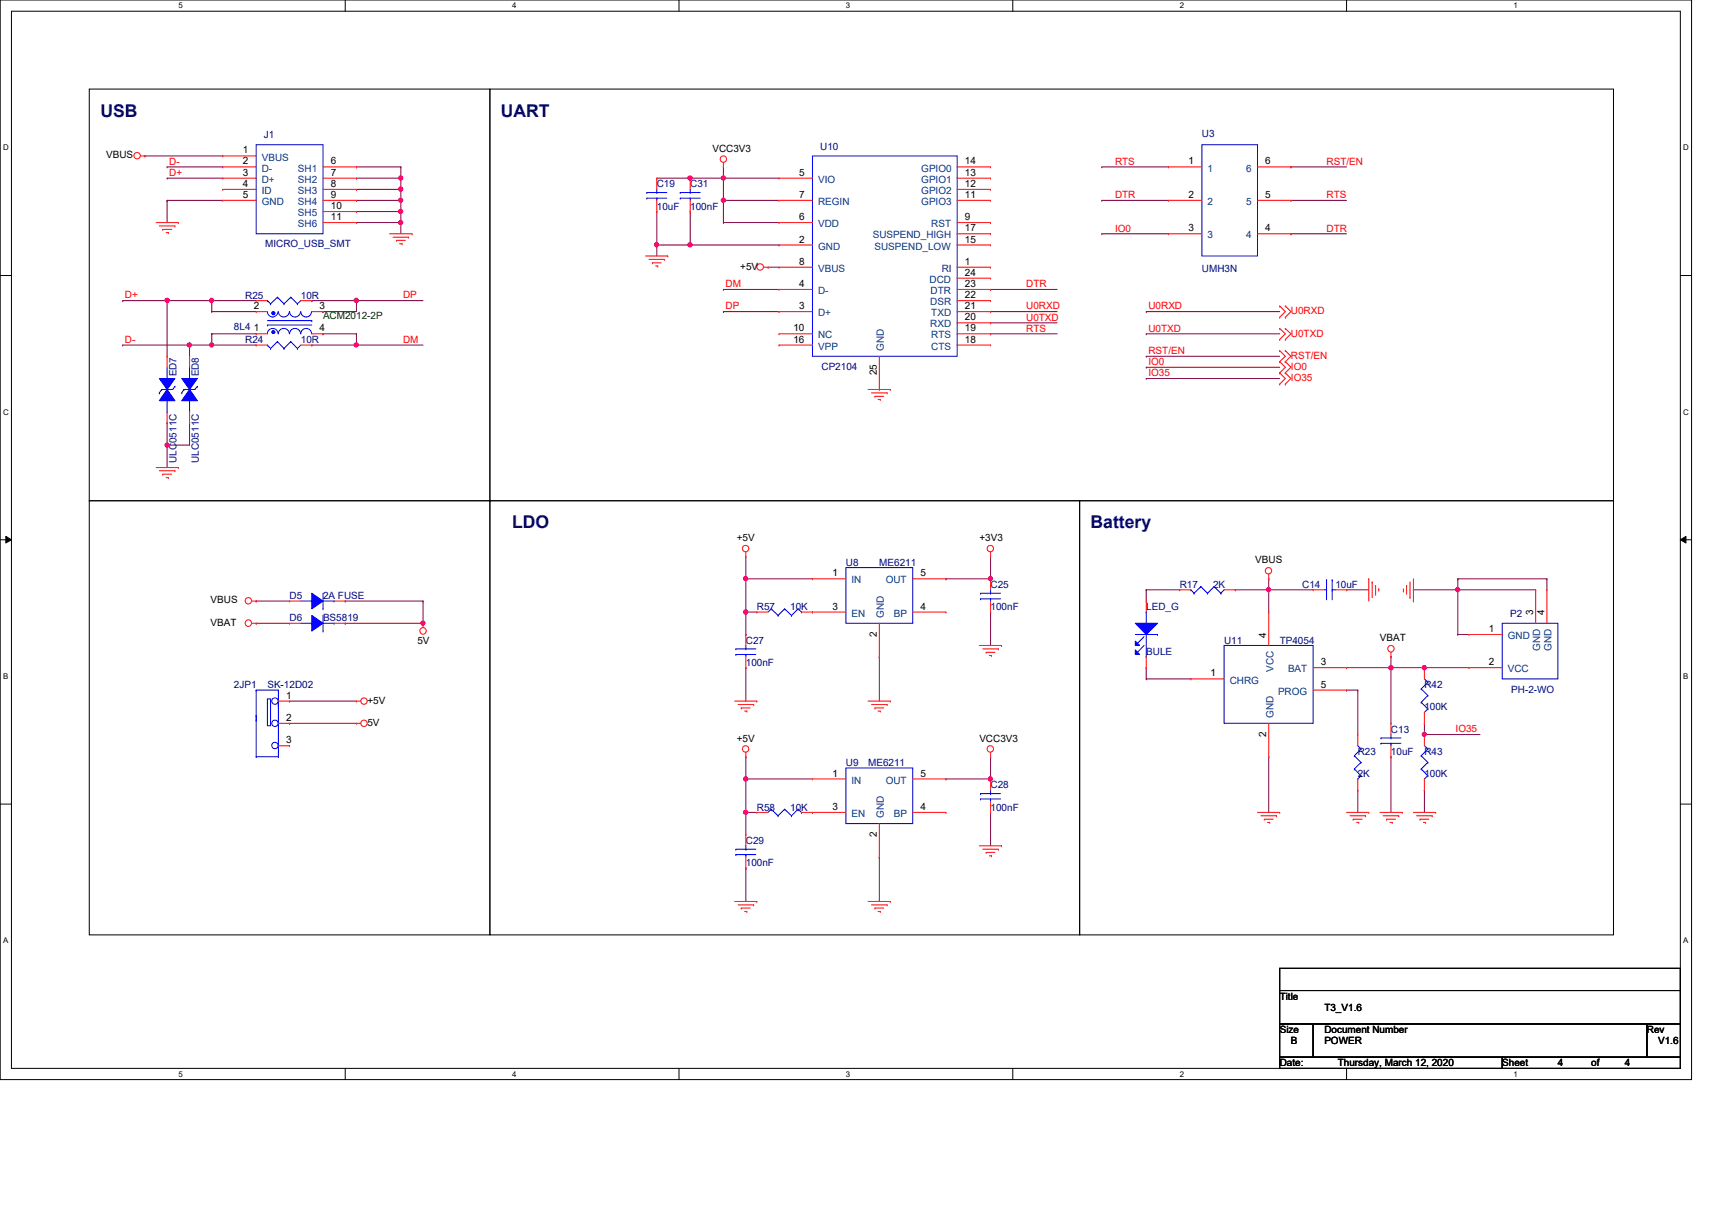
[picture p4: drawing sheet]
<svg xmlns="http://www.w3.org/2000/svg" width="297mm" height="210mm" viewBox="0 0 297 210" stroke-linecap="round" stroke-linejoin="round" font-family="sans-serif">
<path d="M0 0h293.5v187.3h-293.5zM2 1.9h289.5v183.4h-289.5z" fill="none" stroke="#000" stroke-width=".17"/>
<g fill="#fff">
<path d="M30.9 .2h.8v1.5h-.8z"/>
<path d="M30.9 185.5h.8v1.6h-.8z"/>
</g>
<path d="M59.9 0v1.9M59.9 185.3v2" fill="none" stroke="#000" stroke-width=".17"/>
<g fill="#fff">
<path d="M88.9 .2h.7v1.5h-.7z"/>
<path d="M88.9 185.5h.7v1.6h-.7z"/>
</g>
<path d="M117.8 0v1.9M117.8 185.3v2" fill="none" stroke="#000" stroke-width=".17"/>
<g fill="#fff">
<path d="M146.8 .2h.7v1.5h-.7z"/>
<path d="M146.8 185.5h.7v1.6h-.7z"/>
</g>
<path d="M175.7 0v1.9M175.7 185.3v2" fill="none" stroke="#000" stroke-width=".17"/>
<g fill="#fff">
<path d="M204.7 .2h.7v1.5h-.7z"/>
<path d="M204.7 185.5h.7v1.6h-.7z"/>
</g>
<path d="M233.6 0v1.9M233.6 185.3v2" fill="none" stroke="#000" stroke-width=".17"/>
<g fill="#fff">
<path d="M262.6 .2h.8v1.5h-.8z"/>
<path d="M262.6 185.5h.8v1.6h-.8z"/>
<path d="M.5 24.8h1v1.6h-1z"/>
<path d="M292.1 24.8h.9v1.6h-.9z"/>
<path d="M.5 70.7h1v1.5h-1z"/>
<path d="M292.1 70.7h.9v1.5h-.9z"/>
</g>
<path d="M0 47.8h2M291.5 47.8h2" fill="none" stroke="#000" stroke-width=".17"/>
<g fill="#fff">
<path d="M.5 116.5h.9v1.6h-.9z"/>
<path d="M292.1 116.5h.8v1.6h-.8z"/>
</g>
<path d="M0 93.6h2M1 93l1 .6-1 .6zM291.5 93.6l1-.6v1.2zM291.5 93.6h2" fill="none" stroke="#000" stroke-width=".17"/>
<path d="M1 93l1 .6-1 .6zM291.5 93.6l1-.6v1.2z" fill="#000"/>
<g fill="#fff">
<path d="M.5 162.4h.9v1.5h-.9z"/>
<path d="M292.1 162.4h.8v1.5h-.8z"/>
</g>
<path d="M15.5 15.5h69.5v71.4h-69.5zM85 15.5h194.9v71.4h-194.9zM15.5 86.9h69.5v75.3h-69.5zM85 86.9h102.3v75.3h-102.3zM187.3 86.9h92.6v75.3h-92.6zM0 139.5h2M291.5 139.5h2" fill="none" stroke="#000" stroke-width=".17"/>
<path d="M61.8 29h.1M61.8 30.9h.1M61.8 29h7.8M61.8 30.9h7.8M69.6 30.9h.1M69.6 30.9v2" fill="none" stroke="#7f003f" stroke-width=".17"/>
<circle cx="69.5" cy="30.9" r=".37" fill="#f0f"/>
<circle cx="69.5" cy="30.9" r=".37" fill="none" stroke="#f0f" stroke-width=".17"/>
<path d="M61.8 32.9h.1M61.8 32.9h7.8M69.6 32.9h.1M69.6 32.9v1.9" fill="none" stroke="#7f003f" stroke-width=".17"/>
<circle cx="69.5" cy="32.8" r=".38" fill="#f0f"/>
<circle cx="69.5" cy="32.8" r=".38" fill="none" stroke="#f0f" stroke-width=".17"/>
<path d="M61.8 34.8h.1M61.8 34.8h7.8M69.6 38.6h.1M69.6 38.6v2" fill="none" stroke="#7f003f" stroke-width=".17"/>
<circle cx="69.5" cy="38.6" r=".38" fill="#f0f"/>
<circle cx="69.5" cy="38.6" r=".38" fill="none" stroke="#f0f" stroke-width=".17"/>
<path d="M61.8 36.7h.1M61.8 36.7h7.8" fill="none" stroke="#7f003f" stroke-width=".17"/>
<circle cx="69.5" cy="36.7" r=".37" fill="#f0f"/>
<circle cx="69.5" cy="36.7" r=".37" fill="none" stroke="#f0f" stroke-width=".17"/>
<g fill="none" stroke="#7f003f" stroke-width=".17">
<path d="M29 34.8h.1M29 30.9h.1M29 29h.1M29 34.8h9.6M29 34.8v3.8M29 30.9h9.6M29 29h9.6M61.8 38.6h.1M61.8 38.6h7.8M171.9 96.5v3.9M164.1 100.4h.1M164.1 100.4h7.8"/>
<path d="M171.9 106.2h.1M171.9 100.4h.1M171.9 106.2v5.8"/>
</g>
<circle cx="171.8" cy="100.4" r=".38" fill="#f0f"/>
<circle cx="171.8" cy="100.4" r=".38" fill="none" stroke="#f0f" stroke-width=".17"/>
<path d="M36.7 52.2h.1M36.7 52.2h7.7M198.9 61.8h.1M198.9 63.7h.1M198.9 61.8h23.1M198.9 63.7h23.1M44.4 104.3h.1M44.4 104.3h5.8M59.9 104.3h.1M59.9 104.3h13.5M152.6 113.9h.1M152.6 113.9v7.7" fill="none" stroke="#7f003f" stroke-width=".17"/>
<circle cx="36.7" cy="52.1" r=".38" fill="#f0f"/>
<circle cx="36.7" cy="52.1" r=".38" fill="none" stroke="#f0f" stroke-width=".17"/>
<path d="M61.8 59.9h.1M61.8 59.9h11.6" fill="none" stroke="#7f003f" stroke-width=".17"/>
<circle cx="61.8" cy="59.8" r=".37" fill="#f0f"/>
<circle cx="61.8" cy="59.8" r=".37" fill="none" stroke="#f0f" stroke-width=".17"/>
<path d="M61.8 52.2h.1M61.8 52.2h11.6" fill="none" stroke="#7f003f" stroke-width=".17"/>
<circle cx="61.8" cy="52.1" r=".38" fill="#f0f"/>
<circle cx="61.8" cy="52.1" r=".38" fill="none" stroke="#f0f" stroke-width=".17"/>
<g fill="none" stroke="#7f003f" stroke-width=".17">
<path d="M36.7 54.1h.1M36.7 57.9h.1M36.7 59.9h.1M36.7 54.1h7.7M36.7 57.9h7.7M36.7 59.9h7.7M54.1 52.2h.1M54.1 52.2h7.7M56 54.1h.1M56 57.9h.1M56 57.9h5.8M61.8 52.2h.1"/>
<path d="M61.8 57.9h.1M61.8 52.2v1.9h-5.8M61.8 57.9v2"/>
</g>
<circle cx="36.7" cy="59.8" r=".37" fill="#f0f"/>
<circle cx="36.7" cy="59.8" r=".37" fill="none" stroke="#f0f" stroke-width=".17"/>
<path d="M29 52.2h.1M29 52.2h7.7M36.7 52.2h.1M36.7 52.2v1.9M54.1 59.9h.1M54.1 59.9h7.7" fill="none" stroke="#7f003f" stroke-width=".17"/>
<circle cx="29" cy="52.1" r=".38" fill="#f0f"/>
<circle cx="29" cy="52.1" r=".38" fill="none" stroke="#f0f" stroke-width=".17"/>
<path d="M32.9 59.9h.1M36.7 57.9h.1M36.7 57.9v2h-3.8" fill="none" stroke="#7f003f" stroke-width=".17"/>
<circle cx="32.9" cy="59.8" r=".37" fill="#f0f"/>
<circle cx="32.9" cy="59.8" r=".37" fill="none" stroke="#f0f" stroke-width=".17"/>
<g fill="none" stroke="#7f003f" stroke-width=".17">
<path d="M21.3 59.9h.1M21.3 52.2h.1M21.3 59.9h11.6M21.3 52.2h7.7M29 52.2h.1M29 52.2v9.6M32.9 59.9h.1M32.9 59.9v1.9M29 73.4h.1M29 77.2h.1M29 73.4v3.8M32.9 73.4h.1"/>
<path d="M32.9 73.4v3.8h-3.9"/>
</g>
<circle cx="29" cy="77.2" r=".38" fill="#f0f"/>
<circle cx="29" cy="77.2" r=".38" fill="none" stroke="#f0f" stroke-width=".17"/>
<path d="M119.8 42.5h.1M119.8 42.5h15.4M133.3 46.4h.1M133.3 46.4h1.9M171.9 54.1h.1M171.9 54.1h11.5M29 77.2h.1M29 77.2v3.9" fill="none" stroke="#7f003f" stroke-width=".17"/>
<circle cx="119.7" cy="42.5" r=".38" fill="#f0f"/>
<circle cx="119.7" cy="42.5" r=".38" fill="none" stroke="#f0f" stroke-width=".17"/>
<g fill="none" stroke="#7f003f" stroke-width=".17">
<path d="M125.5 29h.1M125.5 38.6h.1M125.5 34.8h.1M125.5 29v1.9M125.5 38.6h9.7M125.5 34.8h9.7M125.5 50.2h.1M125.5 54.1h.1M125.5 50.2h9.7M125.5 54.1h9.7M171.9 56h.1M171.9 50.2h.1"/>
<path d="M171.9 57.9h.1M171.9 50.2h11.5M171.9 56h11.5M171.9 57.9h11.5"/>
</g>
<circle cx="125.5" cy="34.7" r=".37" fill="#f0f"/>
<circle cx="125.5" cy="34.7" r=".37" fill="none" stroke="#f0f" stroke-width=".17"/>
<path d="M125.5 34.8h.1M125.5 30.9h.1M125.5 30.9v7.7M125.5 30.9h9.7" fill="none" stroke="#7f003f" stroke-width=".17"/>
<circle cx="125.5" cy="30.9" r=".37" fill="#f0f"/>
<circle cx="125.5" cy="30.9" r=".37" fill="none" stroke="#f0f" stroke-width=".17"/>
<path d="M119.8 30.9h.1M119.8 30.9h5.7" fill="none" stroke="#7f003f" stroke-width=".17"/>
<circle cx="119.7" cy="30.9" r=".37" fill="#f0f"/>
<circle cx="119.7" cy="30.9" r=".37" fill="none" stroke="#f0f" stroke-width=".17"/>
<path d="M114 36.7h.1M114 36.7v5.8M119.8 36.7h.1M119.8 36.7v5.8h-5.8M114 42.5h.1" fill="none" stroke="#7f003f" stroke-width=".17"/>
<circle cx="113.9" cy="42.5" r=".38" fill="#f0f"/>
<circle cx="113.9" cy="42.5" r=".38" fill="none" stroke="#f0f" stroke-width=".17"/>
<g fill="none" stroke="#7f003f" stroke-width=".17">
<path d="M69.6 36.7h.1M69.6 34.8h.1M69.6 34.8v3.8M114 30.9h.1M114 30.9h5.8M191.2 34.8h.1M191.2 29h.1M191.2 34.8h11.5M191.2 29h11.5M224 34.8h.1M224 29h.1M224 34.8h9.6"/>
<path d="M224 29h9.6M114 42.5h.1M114 42.5v1.9M191.2 40.6h.1M191.2 40.6h11.5M198.9 57.9h.1M198.9 54.1h.1M198.9 57.9h23.1M198.9 54.1h23.1M224 40.6h.1M224 40.6h9.6"/>
</g>
<circle cx="69.5" cy="34.7" r=".37" fill="#f0f"/>
<circle cx="69.5" cy="34.7" r=".37" fill="none" stroke="#f0f" stroke-width=".17"/>
<path d="M25.1 27.1h.1M25.1 27.1h13.5M69.6 29h.1M69.6 29v1.9M247.1 125.5h.1M247.1 127.4h.1M247.1 125.5v1.9M247.1 127.4h9.7" fill="none" stroke="#7f003f" stroke-width=".17"/>
<circle cx="247.1" cy="127.4" r=".37" fill="#f0f"/>
<circle cx="247.1" cy="127.4" r=".37" fill="none" stroke="#f0f" stroke-width=".17"/>
<path d="M129.4 100.4h.1M129.4 106.2h.1M129.4 100.4h11.6M129.4 106.2h1.9M129.4 100.4v5.8M247.1 137.1h.1M247.1 137.1v3.8" fill="none" stroke="#7f003f" stroke-width=".17"/>
<circle cx="129.4" cy="106.2" r=".38" fill="#f0f"/>
<circle cx="129.4" cy="106.2" r=".38" fill="none" stroke="#f0f" stroke-width=".17"/>
<circle cx="129.4" cy="100.4" r=".38" fill="#f0f"/>
<circle cx="129.4" cy="100.4" r=".38" fill="none" stroke="#f0f" stroke-width=".17"/>
<path d="M198.9 65.7h.1M198.9 65.7h23.1M252.9 102.3h.1M252.9 100.4h.1M252.9 110.1h.1M252.9 102.3h13.5M252.9 100.4v9.7M252.9 100.4h15.5M252.9 110.1h2M268.4 100.4h.1M268.4 100.4v1.9" fill="none" stroke="#7f003f" stroke-width=".17"/>
<circle cx="252.9" cy="102.3" r=".37" fill="#f0f"/>
<circle cx="252.9" cy="102.3" r=".37" fill="none" stroke="#f0f" stroke-width=".17"/>
<path d="M129.4 135.1h.1M129.4 135.1h11.6M129.4 135.1v5.8M129.4 140.9h.1M129.4 140.9h1.9" fill="none" stroke="#7f003f" stroke-width=".17"/>
<circle cx="129.4" cy="135.1" r=".38" fill="#f0f"/>
<circle cx="129.4" cy="135.1" r=".38" fill="none" stroke="#f0f" stroke-width=".17"/>
<path d="M164.1 135.1h.1M171.9 131.3h.1M171.9 131.3v3.8h-7.8M171.9 140.9h.1M171.9 140.9v5.8" fill="none" stroke="#7f003f" stroke-width=".17"/>
<circle cx="171.8" cy="135.1" r=".38" fill="#f0f"/>
<circle cx="171.8" cy="135.1" r=".38" fill="none" stroke="#f0f" stroke-width=".17"/>
<path d="M220.1 102.3h.1M220.1 102.3v3.9M152.6 148.7h.1M152.6 148.7v7.7" fill="none" stroke="#7f003f" stroke-width=".17"/>
<circle cx="220.1" cy="102.3" r=".37" fill="#f0f"/>
<circle cx="220.1" cy="102.3" r=".37" fill="none" stroke="#f0f" stroke-width=".17"/>
<g fill="none" stroke="#7f003f" stroke-width=".17">
<path d="M198.9 117.8h.1M198.9 115.8h.1M198.9 102.3h.1M198.9 102.3h5.8M198.9 117.8h7.7M198.9 102.3v2M198.9 115.8v2M220.1 102.3h.1M220.1 102.3h7.7M233.6 119.7h.1M233.6 119.7h2M235.6 119.7h.1"/>
<path d="M235.6 119.7v7.7M241.3 115.8h.1M241.3 115.8h5.8M220.1 131.3h.1M220.1 131.3v9.6"/>
</g>
<circle cx="247.1" cy="115.8" r=".38" fill="#f0f"/>
<circle cx="247.1" cy="115.8" r=".38" fill="none" stroke="#f0f" stroke-width=".17"/>
<circle cx="241.3" cy="115.8" r=".38" fill="#f0f"/>
<circle cx="241.3" cy="115.8" r=".38" fill="none" stroke="#f0f" stroke-width=".17"/>
<g fill="none" stroke="#7f003f" stroke-width=".17">
<path d="M59.9 108.1h.1M59.9 108.1h13.5M214.3 102.3h.1M220.1 100.4h.1M220.1 100.4v1.9h-5.8M233.6 102.3h.1M233.6 115.8h.1M233.6 102.3h3.9M233.6 115.8h7.7M241.3 115.8h.1M241.3 113.9h.1M241.3 113.9v11.6"/>
<path d="M235.6 137.1h.1M235.6 137.1v3.8M241.3 131.3h.1M241.3 131.3v9.6"/>
</g>
<circle cx="73.4" cy="108.1" r=".37" fill="#f0f"/>
<circle cx="73.4" cy="108.1" r=".37" fill="none" stroke="#f0f" stroke-width=".17"/>
<g fill="none" stroke="#7f003f" stroke-width=".17">
<path d="M44.4 108.1h.1M44.4 108.1h5.8M245.2 102.3h.1M245.2 102.3h7.7M247.1 115.8h.1M247.1 115.8h7.8M50.2 125.5h.1M50.2 121.6h.1M50.2 125.5h11.6M50.2 121.6h11.6M129.4 150.6h.1M129.4 140.9h.1"/>
<path d="M129.4 140.9v3.9M129.4 150.6v5.8"/>
</g>
<circle cx="129.4" cy="140.9" r=".37" fill="#f0f"/>
<circle cx="129.4" cy="140.9" r=".37" fill="none" stroke="#f0f" stroke-width=".17"/>
<path d="M129.4 96.5v3.9M73.4 104.3h.1M73.4 104.3v3.8M129.4 115.8h.1M129.4 110.1h.1M129.4 100.4h.1M129.4 106.2v3.9M129.4 115.8v5.8M129.4 131.3h.1M129.4 131.3v3.8" fill="none" stroke="#7f003f" stroke-width=".17"/>
<g fill="none" stroke="#f00" stroke-width=".17">
<path d="M24.4 27.1h.7M25.1 27.1h.1M27.1 38.6h3.8M27.6 39.2h2.7M28.2 39.8h.1M28.2 39.8h1.6M30.3 39.2h.1M30.9 38.6h.1M119.8 36.7h.1M119.8 30.9h.1M119.8 30.9v2M119.8 34.8v1.9"/>
<path d="M125.5 29h.1M125.5 28.2v.8M28.8 40.3h.4M29.2 40.3h.1M67.6 40.6h3.9M68.2 41.1h2.7M68.8 41.7h.1M68.8 41.7h1.5M69.3 42.3h.5M69.8 42.3h.1M70.9 41.1h.1M71.5 40.6h.1"/>
<path d="M112 44.4h3.9M112.6 45h2.7M113.2 45.6h.1M113.2 45.6h1.5M113.7 46.1h.4M114.1 46.1h.1M115.3 45h.1M115.9 44.4h.1M132.5 46.4h.8M133.3 46.4h.1M222 58.9h.1M222 57h.1"/>
<path d="M222 55h.1M222 53.1h.1M222 57l1 .9-1 1M222 53.1l1 1-1 .9M223 58.9h.1M223 57h.1M223 55h.1M223 53.1h.1M223 57l1 .9-1 1M223 53.1l1 1-1 .9M150.6 67.6h3.9M151.2 68.2h2.7"/>
<path d="M151.8 68.7h.1M151.8 68.7h1.5M152.4 69.3h.3M152.7 69.3h.1M153.9 68.2h.1M154.5 67.6h.1M222 62.7h.1M222 60.8h.1M222 64.7h.1M222 66.6h.1M222 60.8l1 1-1 .9M222 62.7l1 1-1 1"/>
<path d="M222 64.7l1 1-1 .9M223 62.7h.1M223 60.8h.1M223 64.7h.1M223 66.6h.1M223 60.8l1 1-1 .9M223 62.7l1 1-1 1M223 64.7l1 1-1 .9M27.1 81.1h3.8M27.6 81.7h2.7M28.2 82.3h.1M28.2 82.3h1.6"/>
<path d="M28.8 82.8h.4M29.2 82.8h.1M30.3 81.7h.1M30.9 81.1h.1M129.4 96.5h.1M129.4 95.8v.7M171.9 96.5h.1M171.9 95.8v.7M220.1 99.6v.8M43.7 104.3h.7M43.7 108.1h.7M44.4 104.3h.1"/>
<path d="M44.4 108.1h.1M73.4 108.1h.1M73.4 108.1v.8M169.9 112h3.9M170.5 112.6h2.7M171.1 113.2h.1M171.1 113.2h1.5M171.7 113.7h.3M172 113.7h.1M173.2 112.6h.1M173.8 112h.1M206.6 117.8h.1"/>
<path d="M206.6 117.8h5.8M220.1 100.4h.1M220.1 106.2h.1M220.1 106.2v5.8M227.8 115.8h5.8M227.8 119.7h5.8M233.6 115.8h.1M233.6 119.7h.1M237.5 100.4h.1M237.5 100.4v3.9M238.1 101h.1M238.1 101v2.7"/>
<path d="M238.7 103.1h.1M238.7 101.6v1.5M239.2 102.2h.1M239.2 102.2v.3M241.3 113.9h.1M241.3 113.2v.7M243.5 102.5h.1M243.5 102.2v.3M244 101.6h.1M244 101.6v1.5M244.6 103.7h.1M244.6 101v2.7"/>
<path d="M245.2 104.3h.1M245.2 100.4v3.9M254.9 110.1h.1M254.9 115.8h.1M254.9 115.8h5.7M254.9 110.1h5.7M266.4 102.3h.1M266.4 102.3v5.8M268.4 102.3h.1M268.4 102.3v5.8M61.8 125.5h.1M61.8 121.6h.1"/>
<path d="M61.8 121.6h.8M61.8 125.5h.8M127.5 121.6h3.8M128.1 122.2h2.7M128.6 122.8h.1M128.6 122.8h1.6M129.2 123.4h.4M129.4 131.3h.1M129.4 130.5v.8M129.6 123.4h.1M130.8 122.2h.1M131.3 121.6h.1"/>
<path d="M150.6 121.6h3.9M151.2 122.2h2.7M151.8 122.8h.1M151.8 122.8h1.5M152.4 123.4h.3M152.7 123.4h.1M153.9 122.2h.1M154.5 121.6h.1M171.9 131.3h.1M171.9 130.5v.8M220.1 131.3h.1M220.1 125.5v5.8"/>
<path d="M247.1 127.4h.1M247.1 137.1h.1M247.1 127.4v2M247.1 135.1v2M127.5 156.4h3.8M128.1 157h2.7M128.6 157.5h.1M128.6 157.5h1.6M129.2 158.1h.4M129.6 158.1h.1M130.8 157h.1M131.3 156.4h.1"/>
<path d="M150.6 156.4h3.9M151.2 157h2.7M151.8 157.5h.1M151.8 157.5h1.5M152.4 158.1h.3M152.7 158.1h.1M153.9 157h.1M154.5 156.4h.1M169.9 146.7h3.9M170.5 147.3h2.7M171.1 147.9h.1M171.1 147.9h1.5"/>
<path d="M171.7 148.5h.3M172 148.5h.1M173.2 147.3h.1M173.8 146.7h.1M218.2 140.9h3.8M218.8 141.5h2.7M219.4 142.1h.1M219.4 142.1h1.5M219.9 142.7h.4M220.3 142.7h.1M221.5 141.5h.1M222 140.9h.1"/>
<path d="M233.6 140.9h3.9M234.2 141.5h2.7M234.8 142.1h.1M234.8 142.1h1.5M235.4 142.7h.4M235.8 142.7h.1M236.9 141.5h.1M237.5 140.9h.1M239.4 140.9h3.9M240 141.5h2.7M240.6 142.1h.1M240.6 142.1h1.5"/>
<path d="M241.2 142.7h.4M241.6 142.7h.1M242.7 141.5h.1M243.3 140.9h.1M245.2 140.9h3.9M245.8 141.5h2.7M246.4 142.1h.1M246.4 142.1h1.5M247 142.7h.4M247.4 142.7h.1M248.5 141.5h.1M249.1 140.9h.1"/>
<circle cx="23.8" cy="27" r=".56"/>
<circle cx="125.5" cy="27.6" r=".56"/>
<circle cx="131.9" cy="46.3" r=".56"/>
<circle cx="129.4" cy="95.2" r=".56"/>
<circle cx="171.8" cy="95.2" r=".56"/>
<circle cx="220.1" cy="99" r=".56"/>
<circle cx="43.1" cy="108.1" r=".56"/>
<circle cx="43.1" cy="104.2" r=".56"/>
<circle cx="73.4" cy="109.4" r=".56"/>
<circle cx="241.3" cy="112.5" r=".56"/>
<circle cx="63.2" cy="125.5" r=".56"/>
<circle cx="63.2" cy="121.6" r=".56"/>
<circle cx="129.4" cy="129.9" r=".56"/>
<circle cx="171.8" cy="129.9" r=".56"/>
</g>
<path d="M222 168h69.5v3.8h-69.5zM222 171.8h69.5v5.8h-69.5zM222 177.6h5.8v5.8h-5.8zM227.8 177.6h57.9v5.8h-57.9zM285.7 177.6h5.8v5.8h-5.8zM222 183.4h38.6v1.9h-38.6zM260.6 183.4h30.9v1.9h-30.9z" fill="none" stroke="#000" stroke-width=".17"/>
<g fill="none" stroke="#00f" stroke-width=".17">
<path d="M118 33.4h.1M118 34.4h.1M118 33.4h3.5M118 34.4h3.5M119.8 34.4h.1M119.8 33.4h.1M119.8 32.9v.5M119.8 34.4v.4M46.4 54.1a.93 .93 0 0 0 .9 .9 .93 .93 0 0 0 1-.9 .97 .97 0 0 0 .9 .9 .97 .97 0 0 0 1-.9M46.4 57.9a.93 .93 0 0 1 .9-.9 .93 .93 0 0 1 1 .9 .97 .97 0 0 1 .9-.9 .97 .97 0 0 1 1 .9M46.4 56.4h.1M46.4 55.6h7.7"/>
<path d="M46.4 56.4h7.7M50.2 54.1a.95 .95 0 0 0 1 .9 .95 .95 0 0 0 1-.9M50.2 57.9a.95 .95 0 0 1 1-.9 .95 .95 0 0 1 1 .9M52.2 54.1a.93 .93 0 0 0 .9 .9 .93 .93 0 0 0 1-.9M52.2 57.9a.93 .93 0 0 1 .9-.9 .93 .93 0 0 1 1 .9M54.1 55.6h.1M212.4 112h15.4v13.5h-15.4zM260.6 108.1h9.7v9.7h-9.7zM246.6 131.1h.1M246.6 133.4h.1M246.6 131.1l1.1 1.1M246.6 133.4l1.1 1.2"/>
<path d="M247.1 135.1h.1M247.1 129.4l.6 .5M247.7 129.9h.1M247.7 132.2h.1M247.7 134.6h.1M247.7 129.9l-1.1 1.2M247.7 132.2l-1.1 1.2M247.7 134.6l-.6 .5"/>
</g>
<circle cx="47.4" cy="57.6" r=".27" fill="#00f"/>
<circle cx="47.4" cy="57.6" r=".27" fill="none" stroke="#00f" stroke-width=".17"/>
<circle cx="47.4" cy="54.3" r=".29" fill="#00f"/>
<g fill="none" stroke="#00f" stroke-width=".17">
<path d="M52.2 108.1h1.9M54.1 108.1h.1M56 109.5h.1M56 106.8v2.7M56 108.1h2M58 108.1h.1M133.8 105.6h.1M133.8 105.6l-.5 .6M133.8 105.6l1.2 1.2M135 106.8h.1M136.1 105.6h.1M136.1 105.6l-1.1 1.2"/>
<path d="M136.1 105.6l1.2 1.2M137.3 106.8h.1M138.5 105.6h.1M138.5 105.6l-1.2 1.2M138.5 105.6l.6 .6M139.1 106.2h.1"/>
<circle cx="47.4" cy="54.3" r=".29"/>
</g>
<path d="M44.4 57.9h.1M44.4 54.1h.1M44.4 57.9h2M44.4 54.1h2M54.1 57.9h1.9M54.1 54.1h1.9M56 57.9h.1M56 54.1h.1M131.3 106.2h.1M131.3 106.2h2M139.1 106.2h1.9M141 106.2h.1" fill="none" stroke="#f00" stroke-width=".17"/>
<path d="M54.1 106.8l1.9 1.3-1.9 1.4z" fill-rule="evenodd" fill="#00f"/>
<g fill="none" stroke="#00f" stroke-width=".17">
<path d="M208.5 25.1h9.7v19.3h-9.7zM54.1 106.8l1.9 1.3-1.9 1.4zM239.6 128h.1M239.6 128.9h.1M239.6 128h3.5M239.6 128.9h3.5M241.3 128.9h.1M241.3 128h.1M241.3 127.4v.6M241.3 128.9v.5M133.8 140.4h.1M133.8 140.4l-.5 .5"/>
<path d="M133.8 140.4l1.2 1.1M135 141.5h.1M136.1 140.4h.1M136.1 140.4l-1.1 1.1M136.1 140.4l1.2 1.1M137.3 141.5h.1M138.5 140.4h.1M138.5 140.4l-1.2 1.1M138.5 140.4l.6 .5M139.1 140.9h.1"/>
</g>
<g fill="none" stroke="#f00" stroke-width=".17">
<path d="M202.7 29h.1M202.7 34.8h.1M202.7 29h5.8M202.7 34.8h5.8M218.2 29h5.8M218.2 34.8h5.8M224 29h.1M224 34.8h.1M202.7 40.6h.1M202.7 40.6h5.8M218.2 40.6h5.8M224 40.6h.1"/>
<path d="M50.2 108.1h.1M50.2 108.1h2M58 108.1h1.9M59.9 108.1h.1M241.3 131.3h.1M241.3 125.5h.1M241.3 125.5v1.9M241.3 129.4v1.9M131.3 140.9h.1M131.3 140.9h2M139.1 140.9h1.9M141 140.9h.1"/>
</g>
<path d="M197 108.1h3.8l-1.9 2z" fill="#00f"/>
<path d="M197 108.1h3.8l-1.9 2z" fill="none" stroke="#00f" stroke-width=".17"/>
<path d="M197 111.2l.7 .8h-.7z" fill="#00f"/>
<path d="M197 111.2l.7 .8h-.7z" fill="none" stroke="#00f" stroke-width=".17"/>
<path d="M197 112.7l.7 .8h-.7z" fill="#00f"/>
<g fill="none" stroke="#00f" stroke-width=".17">
<path d="M28.1 67.6h.1M28.1 67.6h1.9M29 65.7h.1M29 71.5h.1M29 63.7v2M29 69.5v2M197 112.7l.7 .8h-.7zM197 110.1h3.8M197.4 111.6h.1M197.4 113.2h.1M198.5 110.4l-1.1 1.2M198.5 112l-1.1 1.2"/>
<path d="M198.9 106.2h.1M198.9 113.9h.1M198.9 106.2v1.9M198.9 110.1v3.8M200.8 110.1h.1M246.6 119.5h.1M246.6 119.5l1.1 1.1M247.1 117.8l.6 .6M247.7 118.4h.1M247.7 118.4l-1.1 1.1M246.6 121.8h.1M246.6 121.8l1.1 1.2"/>
<path d="M247.1 123.6h.1M247.7 120.6h.1M247.7 123h.1M247.7 120.6l-1.1 1.2M247.7 123l-.6 .6"/>
</g>
<path d="M198.9 104.3h.1M198.9 115.8h.1M198.9 104.3v1.9M198.9 113.9v1.9M247.1 115.8h.1M247.1 115.8v2M247.1 125.5h.1M247.1 123.6v1.9" fill="none" stroke="#f00" stroke-width=".17"/>
<path d="M27.6 65.7h2.7l-1.3 1.9z" fill-rule="evenodd" fill="#00f"/>
<path d="M27.6 65.7h2.7l-1.3 1.9zM27.6 68.2h.1M28.1 67.6l-.5 .6M30.3 67h.1M30.3 67l-.3 .6" fill="none" stroke="#00f" stroke-width=".17"/>
<path d="M29 67.6l1.3 1.9h-2.7z" fill-rule="evenodd" fill="#00f"/>
<path d="M29 67.6l1.3 1.9h-2.7zM31.9 67.6h.1M31.9 67.6h1.9M32.9 65.7h.1M32.9 71.5h.1M32.9 63.7v2M32.9 69.5v2" fill="none" stroke="#00f" stroke-width=".17"/>
<path d="M29 61.8h.1M29 73.4h.1M29 61.8v1.9M29 71.5v1.9" fill="none" stroke="#f00" stroke-width=".17"/>
<path d="M31.5 65.7h2.7l-1.3 1.9z" fill-rule="evenodd" fill="#00f"/>
<path d="M31.5 65.7h2.7l-1.3 1.9zM31.5 68.2h.1M31.9 67.6l-.4 .6M34.2 67h.1M34.2 67l-.4 .6" fill="none" stroke="#00f" stroke-width=".17"/>
<path d="M32.9 67.6l1.3 1.9h-2.7z" fill-rule="evenodd" fill="#00f"/>
<g fill="none" stroke="#00f" stroke-width=".17">
<path d="M32.9 67.6l1.3 1.9h-2.7zM52.2 104.3h1.9M54.1 104.3h.1M56 105.6h.1M56 102.9v2.7M56 104.3h2M58 104.3h.1M235 131.1h.1M235 133.4h.1M235 131.1l1.1 1.1M235 133.4l1.1 1.2M235.6 135.1h.1"/>
<path d="M235.6 129.4l.5 .5M236.1 129.9h.1M236.1 132.2h.1M236.1 134.6h.1M236.1 129.9l-1.1 1.2M236.1 132.2l-1.1 1.2M236.1 134.6l-.5 .5"/>
</g>
<path d="M32.9 61.8h.1M32.9 73.4h.1M32.9 61.8v1.9M32.9 71.5v1.9M235.6 127.4h.1M235.6 137.1h.1M235.6 127.4v2M235.6 135.1v2" fill="none" stroke="#f00" stroke-width=".17"/>
<path d="M54.1 102.9l1.9 1.4-1.9 1.3z" fill-rule="evenodd" fill="#00f"/>
<g fill="none" stroke="#00f" stroke-width=".17">
<path d="M44.4 25.1h11.6v15.5h-11.6zM112.2 33.4h.1M112.2 34.4h.1M112.2 33.4h3.5M112.2 34.4h3.5M114 34.4h.1M114 33.4h.1M114 32.9v.5M114 34.4v.4M141 27.1h25.1v34.7h-25.1zM46.4 59.9h.1M46.4 52.2h.1"/>
<path d="M46.4 59.9l.5 .6M46.4 52.2l.5 .5M46.9 52.7h.1M48.1 59.3h.1M48.1 51.6h.1M48.1 59.3l1.2 1.2M48.1 59.3l-1.2 1.2M48.1 51.6l1.2 1.1M48.1 51.6l-1.2 1.1M49.3 52.7h.1M50.5 59.3h.1M50.5 51.6h.1"/>
<path d="M50.5 59.3l1.1 1.2M50.5 59.3l-1.2 1.2M50.5 51.6l1.1 1.1M50.5 51.6l-1.2 1.1M51.6 52.7h.1M52.2 59.9l-.6 .6M52.2 52.2l-.6 .5M46.9 60.5h.1M49.3 60.5h.1M51.6 60.5h.1M146.8 98.5h11.6v9.6h-11.6zM44.4 119.7h.1"/>
<path d="M44.4 119.7h3.9v11.6M44.4 119.7v11.6M54.1 102.9l1.9 1.4-1.9 1.3zM127.7 112.6h.1M127.7 113.5h.1M127.7 112.6h3.4M127.7 113.5h3.4M129.4 113.5h.1M129.4 112.6h.1M129.4 112v.6M129.4 113.5v.4M170.1 102.9h.1"/>
<path d="M170.1 103.9h.1M170.1 102.9h3.5M170.1 103.9h3.5M171.9 103.9h.1M171.9 102.9h.1M171.9 102.3v.6M171.9 103.9v.4M206.6 102.3h.1M206.6 102.3l.6 .6M207.2 102.9h.1M208.4 101.8h.1M208.4 101.8l1.1 1.1"/>
<path d="M208.4 101.8l-1.2 1.1M209.5 102.9h.1M210.6 101.8h.1M210.6 101.8l1.2 1.1M210.6 101.8l-1.1 1.1M211.8 102.9h.1M212.4 102.3l-.6 .6M229.8 102.3h.4M230.2 102.3h.1M230.2 100.6h.1M230.2 100.6v3.5M231.1 100.6h.1"/>
<path d="M231.1 102.3h.1M231.1 102.3h.6M231.1 100.6v3.5M44.4 131.3h.1M44.4 124.9h.1M44.4 124.1h.1M44.4 131.3h3.9M46.4 121.2h.5v4.7h-.5zM48.3 122.2h.1M48.3 131.3h.1M146.8 133.2h11.6v9.7h-11.6zM170.1 137.7h.1"/>
<path d="M170.1 138.6h.1M170.1 137.7h3.5M170.1 138.6h3.5M171.9 138.6h.1M171.9 137.7h.1M171.9 137.1v.6M171.9 138.6v.4M127.7 147.3h.1M127.7 148.3h.1M127.7 147.3h3.4M127.7 148.3h3.4M129.4 148.3h.1"/>
<path d="M129.4 147.3h.1M129.4 146.7v.6M129.4 148.3v.4"/>
<circle cx="47.7" cy="129.3" r=".56"/>
<circle cx="47.7" cy="121.6" r=".56"/>
<circle cx="47.7" cy="125.5" r=".56"/>
</g>
<g fill="none" stroke="#f00" stroke-width=".17">
<path d="M38.6 27.1h.1M38.6 29h.1M38.6 30.9h.1M38.6 32.9h.1M38.6 34.8h.1M38.6 30.9h5.8M38.6 34.8h5.8M38.6 29h5.8M38.6 32.9h5.8M38.6 27.1h5.8M56 30.9h5.8M56 34.8h5.8"/>
<path d="M56 38.6h5.8M56 29h5.8M56 32.9h5.8M56 36.7h5.8M61.8 29h.1M61.8 30.9h.1M61.8 32.9h.1M61.8 34.8h.1M61.8 36.7h.1M61.8 38.6h.1M114 36.7h.1M114 30.9h.1"/>
<path d="M114 30.9v2M114 34.8v1.9M135.2 30.9h.1M135.2 34.8h.1M135.2 38.6h.1M135.2 30.9h5.8M135.2 34.8h5.8M135.2 38.6h5.8M166.1 30.9h5.8M166.1 34.8h5.8M166.1 38.6h5.8M166.1 29h5.8"/>
<path d="M166.1 32.9h5.8M171.9 29h.1M171.9 30.9h.1M171.9 32.9h.1M171.9 34.8h.1M171.9 38.6h.1M44.4 59.9h.1M44.4 52.2h.1M44.4 59.9h2M44.4 52.2h2M52.2 59.9h1.9M52.2 52.2h1.9"/>
<path d="M54.1 59.9h.1M54.1 52.2h.1M135.2 42.5h.1M135.2 46.4h.1M135.2 50.2h.1M135.2 54.1h.1M135.2 59.9h.1M135.2 57.9h.1M135.2 59.9h5.8M135.2 42.5h5.8M135.2 46.4h5.8M135.2 50.2h5.8"/>
<path d="M135.2 54.1h5.8M135.2 57.9h5.8M166.1 59.9h5.8M166.1 42.5h5.8M166.1 46.4h5.8M166.1 50.2h5.8M166.1 54.1h5.8M166.1 40.6h5.8M166.1 48.3h5.8M166.1 52.2h5.8M166.1 56h5.8M166.1 57.9h5.8"/>
<path d="M171.9 40.6h.1M171.9 42.5h.1M171.9 46.4h.1M171.9 48.3h.1M171.9 50.2h.1M171.9 52.2h.1M171.9 54.1h.1M171.9 56h.1M171.9 57.9h.1M171.9 59.9h.1M152.6 67.6h.1M152.6 61.8v5.8"/>
<path d="M50.2 104.3h.1M50.2 104.3h2M58 104.3h1.9M59.9 104.3h.1M129.4 115.8h.1M129.4 110.1h.1M129.4 110.1v1.9M129.4 113.9v1.9M141 100.4h.1M141 106.2h.1M141 100.4h5.8M141 106.2h5.8"/>
<path d="M152.6 113.9h.1M152.6 108.1v5.8M158.4 100.4h5.7M158.4 106.2h5.7M164.1 100.4h.1M164.1 106.2h.1M171.9 106.2h.1M171.9 100.4h.1M171.9 100.4v1.9M171.9 104.3v1.9M204.7 102.3h.1M204.7 102.3h1.9"/>
<path d="M212.4 102.3h1.9M214.3 102.3h.1M227.8 102.3h.1M227.8 102.3h2M231.7 102.3h1.9M233.6 102.3h.1M48.3 121.6h1.9M48.3 129.4h1.9M48.3 125.5h1.9M50.2 121.6h.1M50.2 129.4h.1M50.2 125.5h.1"/>
<path d="M141 135.1h.1M141 135.1h5.8M158.4 135.1h5.7M164.1 135.1h.1M171.9 135.1h.1M171.9 135.1v2M171.9 139v1.9M129.4 150.6h.1M129.4 144.8h.1M129.4 144.8v1.9M129.4 148.7v1.9M141 140.9h.1"/>
<path d="M141 140.9h5.8M152.6 148.7h.1M152.6 142.9v5.8M158.4 140.9h5.7M164.1 140.9h.1M171.9 140.9h.1"/>
</g>
<circle cx="69.5" cy="30.9" r=".37" fill="#f0f"/>
<circle cx="69.5" cy="30.9" r=".37" fill="none" stroke="#f0f" stroke-width=".17"/>
<circle cx="69.5" cy="32.8" r=".38" fill="#f0f"/>
<circle cx="69.5" cy="32.8" r=".38" fill="none" stroke="#f0f" stroke-width=".17"/>
<circle cx="69.5" cy="38.6" r=".38" fill="#f0f"/>
<circle cx="69.5" cy="38.6" r=".38" fill="none" stroke="#f0f" stroke-width=".17"/>
<circle cx="69.5" cy="36.7" r=".37" fill="#f0f"/>
<circle cx="69.5" cy="36.7" r=".37" fill="none" stroke="#f0f" stroke-width=".17"/>
<circle cx="171.8" cy="100.4" r=".38" fill="#f0f"/>
<circle cx="171.8" cy="100.4" r=".38" fill="none" stroke="#f0f" stroke-width=".17"/>
<circle cx="36.7" cy="52.1" r=".38" fill="#f0f"/>
<circle cx="36.7" cy="52.1" r=".38" fill="none" stroke="#f0f" stroke-width=".17"/>
<circle cx="61.8" cy="59.8" r=".37" fill="#f0f"/>
<circle cx="61.8" cy="59.8" r=".37" fill="none" stroke="#f0f" stroke-width=".17"/>
<circle cx="61.8" cy="52.1" r=".38" fill="#f0f"/>
<circle cx="61.8" cy="52.1" r=".38" fill="none" stroke="#f0f" stroke-width=".17"/>
<circle cx="36.7" cy="59.8" r=".37" fill="#f0f"/>
<circle cx="36.7" cy="59.8" r=".37" fill="none" stroke="#f0f" stroke-width=".17"/>
<circle cx="29" cy="52.1" r=".38" fill="#f0f"/>
<circle cx="29" cy="52.1" r=".38" fill="none" stroke="#f0f" stroke-width=".17"/>
<circle cx="32.9" cy="59.8" r=".37" fill="#f0f"/>
<circle cx="32.9" cy="59.8" r=".37" fill="none" stroke="#f0f" stroke-width=".17"/>
<circle cx="29" cy="77.2" r=".38" fill="#f0f"/>
<circle cx="29" cy="77.2" r=".38" fill="none" stroke="#f0f" stroke-width=".17"/>
<circle cx="119.7" cy="42.5" r=".38" fill="#f0f"/>
<circle cx="119.7" cy="42.5" r=".38" fill="none" stroke="#f0f" stroke-width=".17"/>
<circle cx="125.5" cy="34.7" r=".37" fill="#f0f"/>
<circle cx="125.5" cy="34.7" r=".37" fill="none" stroke="#f0f" stroke-width=".17"/>
<circle cx="125.5" cy="30.9" r=".37" fill="#f0f"/>
<circle cx="125.5" cy="30.9" r=".37" fill="none" stroke="#f0f" stroke-width=".17"/>
<circle cx="119.7" cy="30.9" r=".37" fill="#f0f"/>
<circle cx="119.7" cy="30.9" r=".37" fill="none" stroke="#f0f" stroke-width=".17"/>
<circle cx="113.9" cy="42.5" r=".38" fill="#f0f"/>
<circle cx="113.9" cy="42.5" r=".38" fill="none" stroke="#f0f" stroke-width=".17"/>
<circle cx="69.5" cy="34.7" r=".37" fill="#f0f"/>
<circle cx="69.5" cy="34.7" r=".37" fill="none" stroke="#f0f" stroke-width=".17"/>
<circle cx="247.1" cy="127.4" r=".37" fill="#f0f"/>
<circle cx="247.1" cy="127.4" r=".37" fill="none" stroke="#f0f" stroke-width=".17"/>
<circle cx="129.4" cy="106.2" r=".38" fill="#f0f"/>
<circle cx="129.4" cy="106.2" r=".38" fill="none" stroke="#f0f" stroke-width=".17"/>
<circle cx="129.4" cy="100.4" r=".38" fill="#f0f"/>
<circle cx="129.4" cy="100.4" r=".38" fill="none" stroke="#f0f" stroke-width=".17"/>
<circle cx="252.9" cy="102.3" r=".37" fill="#f0f"/>
<circle cx="252.9" cy="102.3" r=".37" fill="none" stroke="#f0f" stroke-width=".17"/>
<circle cx="129.4" cy="135.1" r=".38" fill="#f0f"/>
<circle cx="129.4" cy="135.1" r=".38" fill="none" stroke="#f0f" stroke-width=".17"/>
<circle cx="171.8" cy="135.1" r=".38" fill="#f0f"/>
<circle cx="171.8" cy="135.1" r=".38" fill="none" stroke="#f0f" stroke-width=".17"/>
<circle cx="220.1" cy="102.3" r=".37" fill="#f0f"/>
<circle cx="220.1" cy="102.3" r=".37" fill="none" stroke="#f0f" stroke-width=".17"/>
<circle cx="247.1" cy="115.8" r=".38" fill="#f0f"/>
<circle cx="247.1" cy="115.8" r=".38" fill="none" stroke="#f0f" stroke-width=".17"/>
<circle cx="241.3" cy="115.8" r=".38" fill="#f0f"/>
<circle cx="241.3" cy="115.8" r=".38" fill="none" stroke="#f0f" stroke-width=".17"/>
<circle cx="73.4" cy="108.1" r=".37" fill="#f0f"/>
<circle cx="73.4" cy="108.1" r=".37" fill="none" stroke="#f0f" stroke-width=".17"/>
<circle cx="129.4" cy="140.9" r=".37" fill="#f0f"/>
<circle cx="129.4" cy="140.9" r=".37" fill="none" stroke="#f0f" stroke-width=".17"/>
<g font-size="3" fill="#00007f">
<text x="17.4" y="20.2">USB</text>
<text x="86.9" y="20.2">UART</text>
<text x="88.9" y="91.7">LDO</text>
<text x="189.2" y="91.7">Battery</text>
</g>
<g font-size="1.7" fill="#00007f">
<text x="208.5" y="23.8">U3</text>
<text x="45.8" y="24">J1</text>
<text x="142.3" y="26">U10</text>
<text x="114" y="32.5">C19</text>
<text x="119.8" y="32.5">C31</text>
<text x="114" y="36.4">10uF</text>
<text x="119.8" y="36.4">100nF</text>
<text x="46" y="42.9">MICRO_USB_SMT</text>
<text x="208.5" y="47.2">UMH3N</text>
<text x="42.5" y="51.8">R25</text>
<text x="52.2" y="51.8">10R</text>
<text x="40.6" y="57.2">8L4</text>
<text x="42.5" y="59.5">R24</text>
<text x="52.2" y="59.5">10R</text>
<text x="30.6" y="65.3" transform="rotate(-90 30.6 65.3)">ED7</text>
<text x="34.5" y="65.3" transform="rotate(-90 34.5 65.3)">ED8</text>
<text x="142.5" y="64.2">CP2104</text>
<text x="30.6" y="80.3" transform="rotate(-90 30.6 80.3)">ULC0511C</text>
<text x="34.5" y="80.3" transform="rotate(-90 34.5 80.3)">ULC0511C</text>
<text x="146.8" y="98.1">U8</text>
<text x="152.6" y="98.1">ME6211</text>
<text x="50.2" y="107.8">D6</text>
<text x="50.2" y="103.9">D5</text>
<text x="56" y="107.8">BS5819</text>
<text x="56" y="103.9">2A FUSE</text>
<text x="131.3" y="105.9">R57</text>
<text x="137.1" y="105.9">10K</text>
<text x="171.9" y="102">C25</text>
<text x="171.9" y="105.9">100nF</text>
<text x="198.9" y="105.9">LED_G</text>
<text x="204.7" y="102">R17</text>
<text x="210.5" y="102">2K</text>
<text x="225.9" y="102">C14</text>
<text x="231.7" y="102">10uF</text>
<text x="262" y="107">P2</text>
<text x="129.4" y="111.7">C27</text>
<text x="198.9" y="113.6">BULE</text>
<text x="212.4" y="111.7">U11</text>
<text x="222" y="111.7">TP4054</text>
<text x="40.6" y="119.4">2JP1</text>
<text x="46.4" y="119.4">SK-12D02</text>
<text x="129.4" y="115.5">100nF</text>
<text x="247.1" y="119.4">R42</text>
<text x="247.1" y="123.2">100K</text>
<text x="262.2" y="120.1">PH-2-WO</text>
<text x="235.6" y="131">R23</text>
<text x="241.3" y="127.1">C13</text>
<text x="241.3" y="131">10uF</text>
<text x="247.1" y="131">R43</text>
<text x="146.8" y="132.9">U9</text>
<text x="150.6" y="132.9">ME6211</text>
<text x="171.9" y="136.7">C28</text>
<text x="235.6" y="134.8">2K</text>
<text x="247.1" y="134.8">100K</text>
<text x="131.3" y="140.6">R58</text>
<text x="137.1" y="140.6">10K</text>
<text x="171.9" y="140.6">100nF</text>
<text x="129.4" y="146.4">C29</text>
<text x="129.4" y="150.3">100nF</text>
</g>
<g font-size="1.7">
<text x="18.4" y="27.5">VBUS</text>
<text x="42.1" y="26.6">1</text>
<text x="42.1" y="28.5">2</text>
<text x="57.4" y="28.5">6</text>
<text x="123.6" y="26.3">VCC3V3</text>
<text x="167.4" y="28.5">14</text>
<text x="206.2" y="28.5">1</text>
<text x="219.5" y="28.5">6</text>
<text x="42.1" y="30.5">3</text>
<text x="42.1" y="32.4">4</text>
<text x="42.1" y="34.3">5</text>
<text x="57.4" y="30.5">7</text>
<text x="57.4" y="32.4">8</text>
<text x="57.4" y="34.3">9</text>
<text x="138.6" y="30.5">5</text>
<text x="138.6" y="34.3">7</text>
<text x="167.4" y="30.5">13</text>
<text x="167.4" y="32.4">12</text>
<text x="167.4" y="34.3">11</text>
<text x="206.2" y="34.3">2</text>
<text x="219.5" y="34.3">5</text>
<text x="57.4" y="36.3">10</text>
<text x="57.4" y="38.2">11</text>
<text x="138.6" y="38.2">6</text>
<text x="167.4" y="38.2">9</text>
<text x="167.4" y="40.1">17</text>
<text x="206.2" y="40.1">3</text>
<text x="219.5" y="40.1">4</text>
<text x="128.4" y="46.8">+5V</text>
<text x="138.6" y="42.1">2</text>
<text x="138.6" y="45.9">8</text>
<text x="167.4" y="42.1">15</text>
<text x="167.4" y="45.9">1</text>
<text x="167.4" y="47.8">24</text>
<text x="44.1" y="53.6">2</text>
<text x="55.5" y="53.6">3</text>
<text x="138.6" y="49.8">4</text>
<text x="138.6" y="53.6">3</text>
<text x="167.4" y="49.8">23</text>
<text x="167.4" y="51.7">22</text>
<text x="167.4" y="53.6">21</text>
<text x="44.1" y="57.5">1</text>
<text x="55.5" y="57.5">4</text>
<text x="137.7" y="59.4">16</text>
<text x="137.7" y="57.5">10</text>
<text x="167.4" y="55.6">20</text>
<text x="167.4" y="57.5">19</text>
<text x="167.4" y="59.4">18</text>
<text x="152.1" y="65.1" transform="rotate(-90 152.1 65.1)">25</text>
<text x="127.8" y="93.9">+5V</text>
<text x="169.9" y="93.9">+3V3</text>
<text x="144.4" y="100">1</text>
<text x="159.7" y="100">5</text>
<text x="217.8" y="97.7">VBUS</text>
<text x="36.5" y="104.7">VBUS</text>
<text x="144.4" y="105.7">3</text>
<text x="159.7" y="105.7">4</text>
<text x="266" y="106.8" transform="rotate(-90 266 106.8)">3</text>
<text x="268" y="106.8" transform="rotate(-90 268 106.8)">4</text>
<text x="36.5" y="108.6">VBAT</text>
<text x="72.4" y="111.7">5V</text>
<text x="152.1" y="110.4" transform="rotate(-90 152.1 110.4)">2</text>
<text x="219.7" y="110.6" transform="rotate(-90 219.7 110.6)">4</text>
<text x="239.4" y="111.3">VBAT</text>
<text x="258.3" y="109.6">1</text>
<text x="210.1" y="117.3">1</text>
<text x="229.2" y="115.4">3</text>
<text x="229.2" y="119.3">5</text>
<text x="258.3" y="115.4">2</text>
<text x="49.7" y="121.2">1</text>
<text x="49.7" y="125.1">2</text>
<text x="63.8" y="125.9">5V</text>
<text x="63.8" y="122.1">+5V</text>
<text x="49.7" y="128.9">3</text>
<text x="127.8" y="128.7">+5V</text>
<text x="169.9" y="128.7">VCC3V3</text>
<text x="219.7" y="127.8" transform="rotate(-90 219.7 127.8)">2</text>
<text x="144.4" y="134.7">1</text>
<text x="159.7" y="134.7">5</text>
<text x="144.4" y="140.5">3</text>
<text x="159.7" y="140.5">4</text>
<text x="152.1" y="145.2" transform="rotate(-90 152.1 145.2)">2</text>
<text x="222" y="173.4">Title</text>
<text x="222" y="179.2">Size</text>
<text x="229.8" y="179.2">Document Number</text>
<text x="229.8" y="175.3">T3_V1.6</text>
<text x="285.7" y="179.2">Rev</text>
<text x="222" y="185">Date:</text>
<text x="224" y="181.1">B</text>
<text x="229.8" y="181.1">POWER</text>
<text x="232.1" y="185">Thursday, March 12, 2020</text>
<text x="260.6" y="185">Sheet</text>
<text x="270.3" y="185">4</text>
<text x="276.1" y="185">of</text>
<text x="281.9" y="185">4</text>
<text x="287.7" y="181.1">V1.6</text>
</g>
<g font-size="1.7" fill="#f00">
<text x="29.4" y="28.6">D-</text>
<text x="193.5" y="28.6">RTS</text>
<text x="230.2" y="28.6">RST/EN</text>
<text x="29.4" y="30.5">D+</text>
<text x="193.5" y="34.4">DTR</text>
<text x="230.2" y="34.4">RTS</text>
<text x="193.5" y="40.2">IO0</text>
<text x="230.2" y="40.2">DTR</text>
<text x="21.7" y="51.8">D+</text>
<text x="69.9" y="51.8">DP</text>
<text x="125.9" y="49.8">DM</text>
<text x="125.9" y="53.7">DP</text>
<text x="178.1" y="53.7">U0RXD</text>
<text x="178.1" y="49.8">DTR</text>
<text x="199.3" y="53.7">U0RXD</text>
<text x="21.7" y="59.5">D-</text>
<text x="69.9" y="59.5">DM</text>
<text x="178.1" y="55.6">U0TXD</text>
<text x="178.1" y="57.5">RTS</text>
<text x="199.3" y="57.5">U0TXD</text>
<text x="224" y="58.4">U0TXD</text>
<text x="224" y="54.5">U0RXD</text>
<text x="199.3" y="61.4">RST/EN</text>
<text x="199.3" y="63.3">IO0</text>
<text x="199.3" y="65.3">IO35</text>
<text x="224" y="62.2">RST/EN</text>
<text x="224" y="64.2">IO0</text>
<text x="224" y="66.1">IO35</text>
<text x="252.6" y="127">IO35</text>
</g>
<g font-size="1.7" fill="#003f7f">
<text x="45.4" y="27.9">VBUS</text>
<text x="45.4" y="29.8">D-</text>
<text x="51.7" y="29.8">SH1</text>
<text x="159.8" y="29.8">GPIO0</text>
<text x="209.5" y="29.8">1</text>
<text x="216.2" y="29.8">6</text>
<text x="45.4" y="31.7">D+</text>
<text x="45.4" y="33.7">ID</text>
<text x="45.4" y="35.6">GND</text>
<text x="51.7" y="31.7">SH2</text>
<text x="51.7" y="33.7">SH3</text>
<text x="51.7" y="35.6">SH4</text>
<text x="141.9" y="31.7">VIO</text>
<text x="141.9" y="35.6">REGIN</text>
<text x="159.8" y="31.7">GPIO1</text>
<text x="159.8" y="33.7">GPIO2</text>
<text x="159.8" y="35.6">GPIO3</text>
<text x="209.5" y="35.6">2</text>
<text x="216.2" y="35.6">5</text>
<text x="51.7" y="37.5">SH5</text>
<text x="51.7" y="39.4">SH6</text>
<text x="141.9" y="39.4">VDD</text>
<text x="151.4" y="41.4">SUSPEND_HIGH</text>
<text x="161.6" y="39.4">RST</text>
<text x="209.5" y="41.4">3</text>
<text x="216.2" y="41.4">4</text>
<text x="141.9" y="43.3">GND</text>
<text x="141.9" y="47.2">VBUS</text>
<text x="151.7" y="43.3">SUSPEND_LOW</text>
<text x="163.4" y="47.2">RI</text>
<text x="141.9" y="51">D-</text>
<text x="161.3" y="49.1">DCD</text>
<text x="161.4" y="53">DSR</text>
<text x="161.5" y="51">DTR</text>
<text x="141.9" y="54.9">D+</text>
<text x="141.9" y="58.7">NC</text>
<text x="161.4" y="56.8">RXD</text>
<text x="161.6" y="54.9">TXD</text>
<text x="161.6" y="58.7">RTS</text>
<text x="141.9" y="60.7">VPP</text>
<text x="153.4" y="60.8" transform="rotate(-90 153.4 60.8)">GND</text>
<text x="161.6" y="60.7">CTS</text>
<text x="147.7" y="101.2">IN</text>
<text x="153.7" y="101.2">OUT</text>
<text x="147.7" y="107">EN</text>
<text x="153.4" y="107.1" transform="rotate(-90 153.4 107.1)">GND</text>
<text x="155.1" y="107">BP</text>
<text x="261.6" y="110.9">GND</text>
<text x="267.2" y="112.9" transform="rotate(-90 267.2 112.9)">GND</text>
<text x="269.2" y="112.9" transform="rotate(-90 269.2 112.9)">GND</text>
<text x="213.4" y="118.6">CHRG</text>
<text x="220.9" y="116.5" transform="rotate(-90 220.9 116.5)">VCC</text>
<text x="223.5" y="116.6">BAT</text>
<text x="261.6" y="116.6">VCC</text>
<text x="220.9" y="124.5" transform="rotate(-90 220.9 124.5)">GND</text>
<text x="221.7" y="120.5">PROG</text>
<text x="147.7" y="135.9">IN</text>
<text x="153.7" y="135.9">OUT</text>
<text x="147.7" y="141.7">EN</text>
<text x="153.4" y="141.9" transform="rotate(-90 153.4 141.9)">GND</text>
<text x="155.1" y="141.7">BP</text>
</g>
<text font-size="1.7" fill="#003f00" x="56" y="55.3">ACM2012-2P</text>
<g font-size="1.4">
<text x="30.9" y="1.4">5</text>
<text x="88.9" y="1.4">4</text>
<text x="146.8" y="1.4">3</text>
<text x="204.7" y="1.4">2</text>
<text x="262.6" y="1.4">1</text>
<text x=".5" y="26.1">D</text>
<text x="292.1" y="26.1">D</text>
<text x=".5" y="71.9">C</text>
<text x="292.1" y="71.9">C</text>
<text x=".5" y="117.8">B</text>
<text x="292.1" y="117.8">B</text>
<text x=".5" y="163.6">A</text>
<text x="292.1" y="163.6">A</text>
<text x="30.9" y="186.8">5</text>
<text x="88.9" y="186.8">4</text>
<text x="146.8" y="186.8">3</text>
<text x="204.7" y="186.8">2</text>
<text x="262.6" y="186.8">1</text>
</g>
</svg>
